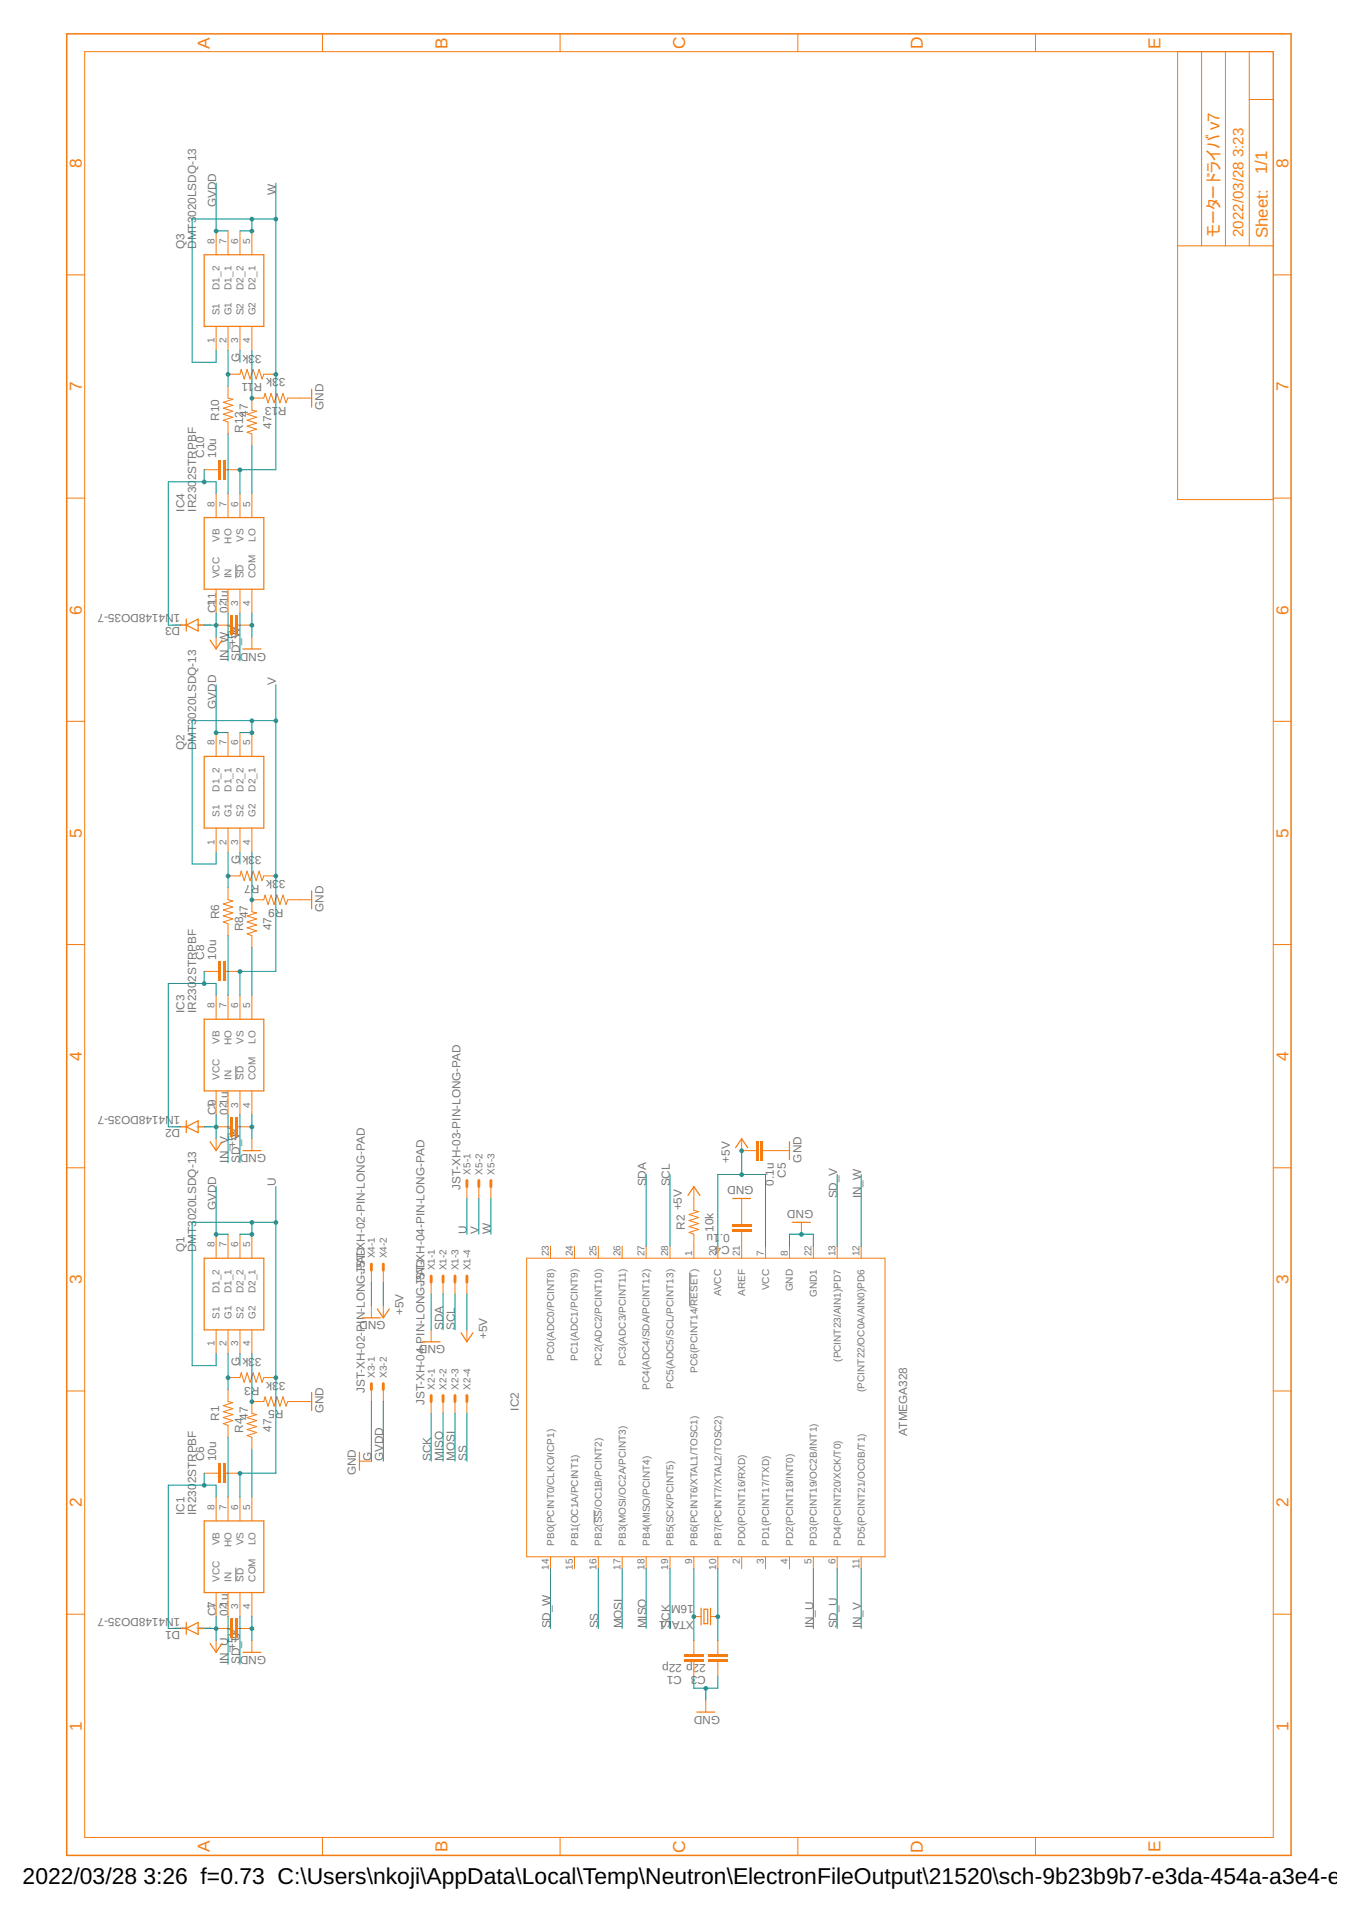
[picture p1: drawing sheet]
<svg xmlns="http://www.w3.org/2000/svg" width="210mm" height="297mm" viewBox="0 0 210 297" stroke-linecap="round" stroke-linejoin="round" font-family="sans-serif">
<path d="M36.4 87.2v2.1M36.4 164.7v2.1M106.5 196.6v5.1M91.8 233.3v2M36.4 242.1v2.2" fill="none" stroke="#757575" stroke-width=".15"/>
<path d="M31.5 194.4h9.2v11h-9.2zM31.5 234.9h9.2v11.1h-9.2zM32.4 253.9l1 1.3 .9-1.3M37.5 255.2h2.8M108.3 248.4v2.6M108.7 248.6h.6v2.2h-.6zM109.7 248.4v2.6" fill="none" stroke="#f57c10" stroke-width=".19"/>
<g fill="none" stroke="#f57c10" stroke-width=".15">
<path d="M13.1 8h183.6v275.8h-183.6zM49.8 5.2v2.8M86.5 5.2v2.8M123.2 5.2v2.8M159.9 5.2v2.8M181.9 8v69.2h14.8M185.6 8v30M189.3 8v30M193 15.4h3.7M193 8v30M181.9 38h14.8M10.3 42.5h2.8"/>
<path d="M196.7 42.5h2.7M10.3 76.9h2.8M196.7 76.9h2.7M10.3 111.4h2.8M196.7 111.4h2.7M10.3 145.9h2.8M196.7 145.9h2.7M10.3 180.4h2.8M33.4 190.6v3.8M35.2 190.6v3.8M37.1 190.6v3.8M38.9 190.6v3.8"/>
<path d="M81.3 194.4h55.4v46.1h-55.4zM85 192.5v1.9M88.7 192.5v1.9M92.4 192.5v1.9M96.1 192.5v1.9M99.8 192.5v1.9M103.5 192.5v1.9M107.2 192.5v1.9M110.9 192.5v1.9M114.6 192.5v1.9M118.2 192.5v1.9M121.9 192.5v1.9"/>
<path d="M125.6 192.5v1.9M129.3 192.5v1.9M133 192.5v1.9M196.7 180.4h2.7M10.3 214.9h2.8M33.4 205.4v3.7M35.2 205.4v3.7M35.2 214.6v1.9l.8 .2-1.5 .4 1.5 .5-1.5 .5 1.5 .4-1.5 .5 1.5 .4-1.5 .5 .7 .3v1.8M37.1 205.4v3.7M38.9 205.4v3.7M196.7 214.9h2.7M33.4 231.2v3.7"/>
<path d="M35.2 231.2v3.7M37.1 231.2v3.7M38.9 231.2v3.7M10.3 249.3h2.8M33.4 246v3.7M33.4 253.4v1.8M35.2 246v3.7M37.1 246v3.7M38.9 246v3.7M38.9 253.4v1.8M85 240.5v1.8M88.7 240.5v1.8"/>
<path d="M92.4 240.5v1.8M96.1 240.5v1.8M99.8 240.5v1.8M103.5 240.5v1.8M107.2 240.5v1.8M107.2 249.7h1.1M109.7 249.7h1.2M110.9 240.5v1.8M114.6 240.5v1.8M118.2 240.5v1.8M121.9 240.5v1.8M125.6 240.5v1.8"/>
<path d="M129.3 240.5v1.8M133 240.5v1.8M196.7 249.3h2.7M49.8 283.8v2.8M86.5 283.8v2.8M123.2 283.8v2.8M159.9 283.8v2.8"/>
</g>
<path d="M10.3 5.2h189.1v281.4h-189.1z" fill="none" stroke="#f57c10" stroke-width=".23"/>
<path d="M105.7 255.8h2.9" fill="none" stroke="#f57c10" stroke-width=".38"/>
<path d="M105.7 255.6v.4h2.9v-.4zM105.7 255.6h2.9v.4h-2.9z" fill="#f57c10"/>
<path d="M105.7 256.5h2.9" fill="none" stroke="#f57c10" stroke-width=".38"/>
<path d="M105.7 256.3v.4h2.9v-.4zM105.7 256.3h2.9v.4h-2.9z" fill="#f57c10"/>
<path d="M107.2 253.4v2.2M107.2 256.7v2.2" fill="none" stroke="#f57c10" stroke-width=".15"/>
<path d="M109.4 255.8h3" fill="none" stroke="#f57c10" stroke-width=".38"/>
<path d="M109.4 255.6v.4h3v-.4zM109.4 255.6h3v.4h-3z" fill="#f57c10"/>
<path d="M109.4 256.5h3" fill="none" stroke="#f57c10" stroke-width=".38"/>
<path d="M109.4 256.3v.4h3v-.4zM109.4 256.3h3v.4h-3z" fill="#f57c10"/>
<path d="M107.2 183.3v3.7l.7 .2-1.5 .4 1.5 .5-1.5 .4 1.5 .5-1.5 .5 1.5 .4-1.5 .5 .8 .2v1.9M110.9 253.4v2.2M110.9 256.7v2.2M109 262.6v1.9" fill="none" stroke="#f57c10" stroke-width=".15"/>
<path d="M106.3 184.7l.9-1.4 .9 1.4M107.6 264.5h2.8" fill="none" stroke="#f57c10" stroke-width=".19"/>
<path d="M113.1 189.4h2.9" fill="none" stroke="#f57c10" stroke-width=".38"/>
<path d="M113.1 189.2v.3h2.9v-.3zM113.1 189.2h2.9v.3h-2.9z" fill="#f57c10"/>
<path d="M113.1 190.1h2.9" fill="none" stroke="#f57c10" stroke-width=".38"/>
<path d="M113.1 189.9v.4h2.9v-.4zM113.1 189.9h2.9v.4h-2.9z" fill="#f57c10"/>
<path d="M114.6 185.1v4.1M114.6 190.3v2.2" fill="none" stroke="#f57c10" stroke-width=".15"/>
<path d="M113.2 185.1h2.7" fill="none" stroke="#f57c10" stroke-width=".19"/>
<path d="M116.9 176.3v2.9" fill="none" stroke="#f57c10" stroke-width=".38"/>
<path d="M116.8 176.3v2.9h.3v-2.9zM116.8 176.3h.3v2.9h-.3z" fill="#f57c10"/>
<path d="M117.7 176.3v2.9" fill="none" stroke="#f57c10" stroke-width=".38"/>
<path d="M117.5 176.3v2.9h.4v-2.9zM117.5 176.3h.4v2.9h-.4z" fill="#f57c10"/>
<path d="M114.6 175.9v1.8h2.2M117.9 177.7h4M123.8 188.8v1.8" fill="none" stroke="#f57c10" stroke-width=".15"/>
<path d="M113.6 177.3l1-1.4 .9 1.4M121.9 176.4v2.7M122.4 188.8h2.8M27.8 251.5h1M28.8 251.5l1.8-.9v1.9zM28.8 250.6v1.9M30.6 251.5h.9" fill="none" stroke="#f57c10" stroke-width=".19"/>
<path d="M34.7 226.1v2.9" fill="none" stroke="#f57c10" stroke-width=".38"/>
<path d="M34.5 226.1v2.9h.4v-2.9zM34.5 226.1h.4v2.9h-.4z" fill="#f57c10"/>
<path d="M33.9 226.1v2.9" fill="none" stroke="#f57c10" stroke-width=".38"/>
<path d="M33.7 226.1v2.9h.4v-2.9zM33.7 226.1h.4v2.9h-.4z" fill="#f57c10"/>
<path d="M31.5 227.6h2.2M34.8 227.6h2.3" fill="none" stroke="#f57c10" stroke-width=".15"/>
<path d="M36.5 250.1v2.9" fill="none" stroke="#f57c10" stroke-width=".38"/>
<path d="M36.3 250.1v2.9h.4v-2.9zM36.3 250.1h.4v2.9h-.4z" fill="#f57c10"/>
<path d="M35.8 250.1v2.9" fill="none" stroke="#f57c10" stroke-width=".38"/>
<path d="M35.6 250.1v2.9h.4v-2.9zM35.6 250.1h.4v2.9h-.4z" fill="#f57c10"/>
<g fill="none" stroke="#f57c10" stroke-width=".15">
<path d="M33.4 113.2v3.6M35.2 113.2v3.6M37.1 113.2v3.6M38.9 113.2v3.6M33.4 127.9v3.7M35.2 127.9v3.7M35.2 137.1v1.9l.8 .2-1.5 .4 1.5 .5-1.5 .5 1.5 .4-1.5 .5 1.5 .4-1.5 .5 .7 .3v1.8M37.1 127.9v3.7M38.9 127.9v3.7M33.4 153.8v3.6M35.2 153.8v3.6M37.1 153.8v3.6"/>
<path d="M38.9 153.8v3.6M33.4 168.5v3.7M33.4 175.9v1.8M35.2 168.5v3.7M37.1 168.5v3.7M38.9 168.5v3.7M38.9 175.9v1.8M35.2 212.8h1.9l.2-.8 .4 1.5 .5-1.5 .4 1.5 .5-1.5 .5 1.5 .4-1.5 .5 1.5 .2-.7h1.9M48.1 216.5h-3.7l-.2 .7-.5-1.4-.5 1.4-.4-1.4-.5 1.4-.4-1.4-.5 1.4-.5-1.4-.2 .7h-1.8v1.8l.7 .2-1.4 .5 1.4 .4-1.4 .5 1.4 .5-1.4 .4 1.4 .5-1.4 .4 .7 .3v1.9M33.4 251.5h2.2M36.7 251.5h2.2"/>
</g>
<path d="M31.5 116.8h9.2v11.1h-9.2zM31.5 157.4h9.2v11.1h-9.2zM27.8 174.1h1M28.8 174.1l1.8-1v1.9zM28.8 173.1v1.9M30.6 174.1h.9M32.4 176.4l1 1.3 .9-1.3M37.5 177.7h2.8M48.1 215.1v2.8" fill="none" stroke="#f57c10" stroke-width=".19"/>
<path d="M34.7 148.6v2.9" fill="none" stroke="#f57c10" stroke-width=".38"/>
<path d="M34.5 148.6v2.9h.4v-2.9zM34.5 148.6h.4v2.9h-.4z" fill="#f57c10"/>
<path d="M33.9 148.6v2.9" fill="none" stroke="#f57c10" stroke-width=".38"/>
<path d="M33.7 148.6v2.9h.4v-2.9zM33.7 148.6h.4v2.9h-.4z" fill="#f57c10"/>
<path d="M31.5 150.1h2.2M34.8 150.1h2.3" fill="none" stroke="#f57c10" stroke-width=".15"/>
<path d="M36.5 172.6v2.9" fill="none" stroke="#f57c10" stroke-width=".38"/>
<path d="M36.3 172.6v2.9h.4v-2.9zM36.3 172.6h.4v2.9h-.4z" fill="#f57c10"/>
<path d="M35.8 172.6v2.9" fill="none" stroke="#f57c10" stroke-width=".38"/>
<path d="M35.6 172.6v2.9h.4v-2.9zM35.6 172.6h.4v2.9h-.4z" fill="#f57c10"/>
<g fill="none" stroke="#f57c10" stroke-width=".15">
<path d="M33.4 35.7v3.6M35.2 35.7v3.6M37.1 35.7v3.6M38.9 35.7v3.6M33.4 50.4v3.7M35.2 50.4v3.7M35.2 59.6v1.9l.8 .2-1.5 .4 1.5 .5-1.5 .5 1.5 .4-1.5 .5 1.5 .5-1.5 .4 .7 .3v1.8M37.1 50.4v3.7M38.9 50.4v3.7M33.4 76.3v3.6M35.2 76.3v3.6M37.1 76.3v3.6"/>
<path d="M38.9 76.3v3.6M33.4 91v3.7M33.4 98.4v1.8M35.2 91v3.7M37.1 91v3.7M38.9 91v3.7M38.9 98.4v1.8M35.2 135.3h1.9l.2-.7 .4 1.4 .5-1.4 .4 1.4 .5-1.4 .5 1.4 .4-1.4 .5 1.4 .2-.7h1.9M48.1 139h-3.7l-.2 .7-.5-1.4-.5 1.4-.4-1.4-.5 1.4-.4-1.4-.5 1.4-.5-1.4-.2 .7h-1.8v1.8l.7 .2-1.4 .5 1.4 .4-1.4 .5 1.4 .5-1.4 .4 1.4 .5-1.4 .5 .7 .2v1.9M33.4 174.1h2.2M36.7 174.1h2.2"/>
</g>
<path d="M31.5 39.3h9.2v11.1h-9.2zM31.5 79.9h9.2v11.1h-9.2zM27.8 96.6h1M28.8 96.6l1.8-1v1.9zM28.8 95.6v1.9M30.6 96.6h.9M32.4 98.9l1 1.3 .9-1.3M37.5 100.2h2.8M48.1 137.6v2.8" fill="none" stroke="#f57c10" stroke-width=".19"/>
<path d="M34.7 71.1v2.9" fill="none" stroke="#f57c10" stroke-width=".38"/>
<path d="M34.5 71.1v2.9h.4v-2.9zM34.5 71.1h.4v2.9h-.4z" fill="#f57c10"/>
<path d="M33.9 71.1v2.9" fill="none" stroke="#f57c10" stroke-width=".38"/>
<path d="M33.7 71.1v2.9h.4v-2.9zM33.7 71.1h.4v2.9h-.4z" fill="#f57c10"/>
<path d="M31.5 72.6h2.2M34.8 72.6h2.3" fill="none" stroke="#f57c10" stroke-width=".15"/>
<path d="M36.5 95.1v2.9" fill="none" stroke="#f57c10" stroke-width=".38"/>
<path d="M36.3 95.1v2.9h.4v-2.9zM36.3 95.1h.4v2.9h-.4z" fill="#f57c10"/>
<path d="M35.8 95.1v2.9" fill="none" stroke="#f57c10" stroke-width=".38"/>
<path d="M35.6 95.1v2.9h.4v-2.9zM35.6 95.1h.4v2.9h-.4z" fill="#f57c10"/>
<g fill="none" stroke="#f57c10" stroke-width=".15">
<path d="M35.2 57.8h1.9l.2-.7 .4 1.4 .5-1.4 .4 1.4 .5-1.4 .5 1.4 .4-1.4 .5 1.4 .2-.7h1.9M48.1 61.5h-3.7l-.2 .7-.5-1.4-.5 1.4-.4-1.4-.5 1.4-.4-1.4-.5 1.4-.5-1.4-.2 .7h-1.8v1.9l.7 .1-1.4 .5 1.4 .5-1.4 .4 1.4 .5-1.4 .4 1.4 .5-1.4 .5 .7 .2v1.9M33.4 96.6h2.2M36.7 96.6h2.2M57.4 196.2v1.8M59.2 196.2v1.8M66.6 198v1.9M68.4 198v1.9M70.3 198v1.9M72.1 183.3v1.8M72.1 198v1.9M74 183.3v1.8"/>
<path d="M75.8 183.3v1.8M57.4 201.7v1.9M57.4 214.6v1.9M59.2 201.7v1.9M59.2 214.6v1.9M66.6 205.4v1.9M66.6 216.5v1.8M68.4 216.5v1.8M70.3 216.5v1.8M72.1 205.4v1.9M72.1 216.5v1.8M55.5 225.7h1.9"/>
</g>
<path d="M48.1 60.1v2.8M56 203.6h2.7M58.3 202.2l.9 1.4 .9-1.4M65.2 207.3h2.8M71.2 205.9l.9 1.4 .9-1.4M55.5 224.3v2.8" fill="none" stroke="#f57c10" stroke-width=".19"/>
<g fill="none" stroke="#f57c10" stroke-width=".44">
<path d="M57.4 195.3v.9M59.2 195.3v.9M66.6 197.1v.9M68.4 197.1v.9M70.3 197.1v.9M72.1 182.4v.9M72.1 197.1v.9M74 182.4v.9M75.8 182.4v.9M57.4 213.7v.9M59.2 213.7v.9M66.6 215.6v.9"/>
<path d="M68.4 215.6v.9M70.3 215.6v.9M72.1 215.6v.9"/>
</g>
<path d="M107.2 242.3v11.1" fill="none" stroke="#009292" stroke-width=".15"/>
<circle cx="107.2" cy="249.7" r=".36" fill="#009292"/>
<path d="M106.8 249.7a.36 .36 0 0 1 .7 0 .36 .36 0 0 1-.7 0zM106.8 249.7a.36 .36 0 0 0 .7 0 .36 .36 0 0 0-.7 0z" fill="#009292"/>
<path d="M110.9 242.3v11.1" fill="none" stroke="#009292" stroke-width=".15"/>
<circle cx="110.9" cy="249.7" r=".36" fill="#009292"/>
<path d="M110.5 249.7a.36 .36 0 0 1 .7 0 .36 .36 0 0 1-.7 0zM110.5 249.7a.36 .36 0 0 0 .7 0 .36 .36 0 0 0-.7 0z" fill="#009292"/>
<path d="M107.2 258.9v1.9h3.7v-1.9" fill="none" stroke="#009292" stroke-width=".15"/>
<circle cx="109" cy="260.8" r=".36" fill="#009292"/>
<path d="M108.6 260.8a.4 .4 0 0 1 .8 0 .4 .4 0 0 1-.8 0zM108.6 260.8a.4 .4 0 0 0 .8 0 .4 .4 0 0 0-.8 0z" fill="#009292"/>
<path d="M121.9 192.5v-1.9h3.7v1.9M109 260.8v1.8" fill="none" stroke="#009292" stroke-width=".15"/>
<circle cx="123.8" cy="190.7" r=".36" fill="#009292"/>
<path d="M123.4 190.7a.36 .36 0 0 1 .7 0 .36 .36 0 0 1-.7 0zM123.4 190.7a.36 .36 0 0 0 .7 0 .36 .36 0 0 0-.7 0z" fill="#009292"/>
<path d="M38.9 249.7v3.7" fill="none" stroke="#009292" stroke-width=".15"/>
<circle cx="38.9" cy="251.6" r=".36" fill="#009292"/>
<path d="M38.5 251.6a.4 .4 0 0 1 .8 0 .4 .4 0 0 1-.8 0zM38.5 251.6a.4 .4 0 0 0 .8 0 .4 .4 0 0 0-.8 0z" fill="#009292"/>
<path d="M38.9 172.2v3.7" fill="none" stroke="#009292" stroke-width=".15"/>
<circle cx="38.9" cy="174.1" r=".36" fill="#009292"/>
<path d="M38.5 174.1a.4 .4 0 0 1 .8 0 .4 .4 0 0 1-.8 0zM38.5 174.1a.4 .4 0 0 0 .8 0 .4 .4 0 0 0-.8 0z" fill="#009292"/>
<path d="M38.9 94.7v3.7" fill="none" stroke="#009292" stroke-width=".15"/>
<circle cx="38.9" cy="96.6" r=".36" fill="#009292"/>
<path d="M38.5 96.6a.4 .4 0 0 1 .8 0 .4 .4 0 0 1-.8 0zM38.5 96.6a.4 .4 0 0 0 .8 0 .4 .4 0 0 0-.8 0z" fill="#009292"/>
<path d="M57.4 198v3.7M66.6 199.9v5.5M110.9 192.5v-11.1h7.3v11.1" fill="none" stroke="#009292" stroke-width=".15"/>
<circle cx="114.6" cy="181.4" r=".36" fill="#009292"/>
<path d="M114.2 181.4a.36 .36 0 0 1 .7 0 .36 .36 0 0 1-.7 0zM114.2 181.4a.36 .36 0 0 0 .7 0 .36 .36 0 0 0-.7 0z" fill="#009292"/>
<path d="M114.6 177.7v3.7" fill="none" stroke="#009292" stroke-width=".15"/>
<circle cx="114.6" cy="177.8" r=".36" fill="#009292"/>
<path d="M114.2 177.8a.36 .36 0 0 1 .7 0 .36 .36 0 0 1-.7 0zM114.2 177.8a.36 .36 0 0 0 .7 0 .36 .36 0 0 0-.7 0z" fill="#009292"/>
<path d="M31.5 251.5h1.9M33.4 249.7v3.7" fill="none" stroke="#009292" stroke-width=".15"/>
<circle cx="33.4" cy="251.6" r=".36" fill="#009292"/>
<path d="M33 251.6a.36 .36 0 0 1 .7 0 .36 .36 0 0 1-.7 0zM33 251.6a.36 .36 0 0 0 .7 0 .36 .36 0 0 0-.7 0z" fill="#009292"/>
<path d="M31.5 174.1h1.9M33.4 172.2v3.7" fill="none" stroke="#009292" stroke-width=".15"/>
<circle cx="33.4" cy="174.1" r=".36" fill="#009292"/>
<path d="M33 174.1a.36 .36 0 0 1 .7 0 .36 .36 0 0 1-.7 0zM33 174.1a.36 .36 0 0 0 .7 0 .36 .36 0 0 0-.7 0z" fill="#009292"/>
<path d="M31.5 96.6h1.9M33.4 94.7v3.7" fill="none" stroke="#009292" stroke-width=".15"/>
<circle cx="33.4" cy="96.6" r=".36" fill="#009292"/>
<path d="M33 96.6a.36 .36 0 0 1 .7 0 .36 .36 0 0 1-.7 0zM33 96.6a.36 .36 0 0 0 .7 0 .36 .36 0 0 0-.7 0z" fill="#009292"/>
<path d="M59.2 198v3.7M72.1 199.9v5.5M31.5 227.6v1.8M33.4 231.2v-1.8h-7.4v22.1h1.8" fill="none" stroke="#009292" stroke-width=".15"/>
<circle cx="31.5" cy="229.4" r=".36" fill="#009292"/>
<path d="M31.2 229.4a.36 .36 0 0 1 .7 0 .36 .36 0 0 1-.7 0zM31.2 229.4a.36 .36 0 0 0 .7 0 .36 .36 0 0 0-.7 0z" fill="#009292"/>
<path d="M35.2 209.1v5.5M35.2 222v9.2" fill="none" stroke="#009292" stroke-width=".15"/>
<circle cx="35.2" cy="212.8" r=".36" fill="#009292"/>
<path d="M34.9 212.8a.36 .36 0 0 1 .7 0 .36 .36 0 0 1-.7 0zM34.9 212.8a.36 .36 0 0 0 .7 0 .36 .36 0 0 0-.7 0z" fill="#009292"/>
<path d="M33.4 190.6h1.8" fill="none" stroke="#009292" stroke-width=".15"/>
<circle cx="33.4" cy="190.7" r=".36" fill="#009292"/>
<path d="M33 190.7a.36 .36 0 0 1 .7 0 .36 .36 0 0 1-.7 0zM33 190.7a.36 .36 0 0 0 .7 0 .36 .36 0 0 0-.7 0z" fill="#009292"/>
<path d="M33.4 113.2h1.8M33.4 183.3v7.3" fill="none" stroke="#009292" stroke-width=".15"/>
<circle cx="33.4" cy="113.2" r=".36" fill="#009292"/>
<path d="M33 113.2a.36 .36 0 0 1 .7 0 .36 .36 0 0 1-.7 0zM33 113.2a.36 .36 0 0 0 .7 0 .36 .36 0 0 0-.7 0z" fill="#009292"/>
<path d="M33.4 35.7h1.8M33.4 105.8v7.4" fill="none" stroke="#009292" stroke-width=".15"/>
<circle cx="33.4" cy="35.7" r=".36" fill="#009292"/>
<path d="M33 35.7a.36 .36 0 0 1 .7 0 .36 .36 0 0 1-.7 0zM33 35.7a.36 .36 0 0 0 .7 0 .36 .36 0 0 0-.7 0z" fill="#009292"/>
<path d="M33.4 28.3v7.4M38.9 209.1v7.4M59.2 216.5v9.2" fill="none" stroke="#009292" stroke-width=".15"/>
<circle cx="38.9" cy="216.5" r=".36" fill="#009292"/>
<path d="M38.5 216.5a.4 .4 0 0 1 .8 0 .4 .4 0 0 1-.8 0zM38.5 216.5a.4 .4 0 0 0 .8 0 .4 .4 0 0 0-.8 0z" fill="#009292"/>
<path d="M31.5 150.1v1.8M33.4 153.8v-1.9h-7.4v22.2h1.8M38.9 223.9v7.3M35.2 249.7v7.4M37.1 249.7v7.4M125.6 242.3v9.2M129.3 242.3v9.2" fill="none" stroke="#009292" stroke-width=".15"/>
<circle cx="31.5" cy="151.9" r=".36" fill="#009292"/>
<path d="M31.2 151.9a.36 .36 0 0 1 .7 0 .36 .36 0 0 1-.7 0zM31.2 151.9a.36 .36 0 0 0 .7 0 .36 .36 0 0 0-.7 0z" fill="#009292"/>
<path d="M35.2 131.6v5.5M35.2 144.5v9.3" fill="none" stroke="#009292" stroke-width=".15"/>
<circle cx="35.2" cy="135.3" r=".36" fill="#009292"/>
<path d="M34.9 135.3a.36 .36 0 0 1 .7 0 .36 .36 0 0 1-.7 0zM34.9 135.3a.36 .36 0 0 0 .7 0 .36 .36 0 0 0-.7 0z" fill="#009292"/>
<path d="M38.9 131.6v7.4" fill="none" stroke="#009292" stroke-width=".15"/>
<circle cx="38.9" cy="139" r=".36" fill="#009292"/>
<path d="M38.5 139a.4 .4 0 0 1 .8 0 .4 .4 0 0 1-.8 0zM38.5 139a.4 .4 0 0 0 .8 0 .4 .4 0 0 0-.8 0z" fill="#009292"/>
<path d="M31.5 72.6v1.8M33.4 76.3v-1.9h-7.4v22.2h1.8M38.9 146.4v7.4" fill="none" stroke="#009292" stroke-width=".15"/>
<circle cx="31.5" cy="74.4" r=".36" fill="#009292"/>
<path d="M31.2 74.4a.36 .36 0 0 1 .7 0 .36 .36 0 0 1-.7 0zM31.2 74.4a.36 .36 0 0 0 .7 0 .36 .36 0 0 0-.7 0z" fill="#009292"/>
<path d="M35.2 54.1v5.5M35.2 67v9.3" fill="none" stroke="#009292" stroke-width=".15"/>
<circle cx="35.2" cy="57.8" r=".36" fill="#009292"/>
<path d="M34.9 57.8a.36 .36 0 0 1 .7 0 .36 .36 0 0 1-.7 0zM34.9 57.8a.36 .36 0 0 0 .7 0 .36 .36 0 0 0-.7 0z" fill="#009292"/>
<path d="M38.9 54.1v7.4" fill="none" stroke="#009292" stroke-width=".15"/>
<circle cx="38.9" cy="61.5" r=".36" fill="#009292"/>
<path d="M38.5 61.5a.4 .4 0 0 1 .8 0 .4 .4 0 0 1-.8 0zM38.5 61.5a.4 .4 0 0 0 .8 0 .4 .4 0 0 0-.8 0z" fill="#009292"/>
<g fill="none" stroke="#009292" stroke-width=".15">
<path d="M38.9 68.9v7.4M35.2 94.7v7.4M37.1 94.7v7.4M35.2 172.2v7.4M37.1 172.2v7.4M68.4 199.9v5.5M70.3 199.9v5.5M72.1 185.1v5.5M99.8 181.4v11.1M103.5 181.4v11.1M129.3 181.4v11.1M133 181.4v11.1"/>
<path d="M42.6 212.8v14.8h-5.5v3.6M66.6 218.3v7.4M68.4 218.3v7.4M70.3 218.3v7.4M72.1 218.3v7.4M85 242.3v9.2M92.4 242.3v9.2M96.1 242.3v9.2M99.8 242.3v9.2M103.5 242.3v9.2M133 242.3v9.2"/>
</g>
<circle cx="37.1" cy="227.6" r=".36" fill="#009292"/>
<path d="M36.7 227.6a.36 .36 0 0 1 .7 0 .36 .36 0 0 1-.7 0zM36.7 227.6a.36 .36 0 0 0 .7 0 .36 .36 0 0 0-.7 0z" fill="#009292"/>
<path d="M42.6 188.8v24" fill="none" stroke="#009292" stroke-width=".15"/>
<circle cx="42.6" cy="212.8" r=".36" fill="#009292"/>
<path d="M42.2 212.8a.4 .4 0 0 1 .8 0 .4 .4 0 0 1-.8 0zM42.2 212.8a.4 .4 0 0 0 .8 0 .4 .4 0 0 0-.8 0z" fill="#009292"/>
<path d="M38.9 188.8v1.8h-1.8M42.6 188.8h-12.9v22.1h3.7v-1.8" fill="none" stroke="#009292" stroke-width=".15"/>
<g fill="#009292">
<circle cx="38.9" cy="190.7" r=".36"/>
<circle cx="38.9" cy="188.8" r=".36"/>
</g>
<g fill="#009292">
<path d="M38.5 190.7a.4 .4 0 0 1 .8 0 .4 .4 0 0 1-.8 0zM38.5 190.7a.4 .4 0 0 0 .8 0 .4 .4 0 0 0-.8 0z"/>
<path d="M38.5 188.8a.4 .4 0 0 1 .8 0 .4 .4 0 0 1-.8 0zM38.5 188.8a.4 .4 0 0 0 .8 0 .4 .4 0 0 0-.8 0z"/>
</g>
<path d="M42.6 183.3v5.5" fill="none" stroke="#009292" stroke-width=".15"/>
<circle cx="42.6" cy="188.8" r=".36" fill="#009292"/>
<path d="M42.2 188.8a.4 .4 0 0 1 .8 0 .4 .4 0 0 1-.8 0zM42.2 188.8a.4 .4 0 0 0 .8 0 .4 .4 0 0 0-.8 0z" fill="#009292"/>
<path d="M42.6 135.3v14.8h-5.5v3.7M74 185.1v5.5" fill="none" stroke="#009292" stroke-width=".15"/>
<circle cx="37.1" cy="150.1" r=".36" fill="#009292"/>
<path d="M36.7 150.1a.36 .36 0 0 1 .7 0 .36 .36 0 0 1-.7 0zM36.7 150.1a.36 .36 0 0 0 .7 0 .36 .36 0 0 0-.7 0z" fill="#009292"/>
<path d="M42.6 111.3v24" fill="none" stroke="#009292" stroke-width=".15"/>
<circle cx="42.6" cy="135.3" r=".36" fill="#009292"/>
<path d="M42.2 135.3a.4 .4 0 0 1 .8 0 .4 .4 0 0 1-.8 0zM42.2 135.3a.4 .4 0 0 0 .8 0 .4 .4 0 0 0-.8 0z" fill="#009292"/>
<path d="M38.9 111.3v1.9h-1.8M42.6 111.3h-12.9v22.2h3.7v-1.9" fill="none" stroke="#009292" stroke-width=".15"/>
<g fill="#009292">
<circle cx="38.9" cy="113.2" r=".36"/>
<circle cx="38.9" cy="111.3" r=".36"/>
</g>
<g fill="#009292">
<path d="M38.5 113.2a.4 .4 0 0 1 .8 0 .4 .4 0 0 1-.8 0zM38.5 113.2a.4 .4 0 0 0 .8 0 .4 .4 0 0 0-.8 0z"/>
<path d="M38.5 111.3a.4 .4 0 0 1 .8 0 .4 .4 0 0 1-.8 0zM38.5 111.3a.4 .4 0 0 0 .8 0 .4 .4 0 0 0-.8 0z"/>
</g>
<path d="M42.6 105.8v5.5" fill="none" stroke="#009292" stroke-width=".15"/>
<circle cx="42.6" cy="111.3" r=".36" fill="#009292"/>
<path d="M42.2 111.3a.4 .4 0 0 1 .8 0 .4 .4 0 0 1-.8 0zM42.2 111.3a.4 .4 0 0 0 .8 0 .4 .4 0 0 0-.8 0z" fill="#009292"/>
<path d="M42.6 57.8v14.8h-5.5v3.7M75.8 185.1v5.5" fill="none" stroke="#009292" stroke-width=".15"/>
<circle cx="37.1" cy="72.6" r=".36" fill="#009292"/>
<path d="M36.7 72.6a.36 .36 0 0 1 .7 0 .36 .36 0 0 1-.7 0zM36.7 72.6a.36 .36 0 0 0 .7 0 .36 .36 0 0 0-.7 0z" fill="#009292"/>
<path d="M42.6 33.8v24" fill="none" stroke="#009292" stroke-width=".15"/>
<circle cx="42.6" cy="57.8" r=".36" fill="#009292"/>
<path d="M42.2 57.8a.4 .4 0 0 1 .8 0 .4 .4 0 0 1-.8 0zM42.2 57.8a.4 .4 0 0 0 .8 0 .4 .4 0 0 0-.8 0z" fill="#009292"/>
<path d="M38.9 33.8v1.9h-1.8M42.6 33.8h-12.9v22.2h3.7v-1.9" fill="none" stroke="#009292" stroke-width=".15"/>
<g fill="#009292">
<circle cx="38.9" cy="35.7" r=".36"/>
<circle cx="38.9" cy="33.8" r=".36"/>
</g>
<g fill="#009292">
<path d="M38.5 35.7a.4 .4 0 0 1 .8 0 .4 .4 0 0 1-.8 0zM38.5 35.7a.4 .4 0 0 0 .8 0 .4 .4 0 0 0-.8 0z"/>
<path d="M38.5 33.8a.4 .4 0 0 1 .8 0 .4 .4 0 0 1-.8 0zM38.5 33.8a.4 .4 0 0 0 .8 0 .4 .4 0 0 0-.8 0z"/>
</g>
<path d="M42.6 28.3v5.5" fill="none" stroke="#009292" stroke-width=".15"/>
<circle cx="42.6" cy="33.8" r=".36" fill="#009292"/>
<path d="M42.2 33.8a.4 .4 0 0 1 .8 0 .4 .4 0 0 1-.8 0zM42.2 33.8a.4 .4 0 0 0 .8 0 .4 .4 0 0 0-.8 0z" fill="#009292"/>
<path d="M37.1 54.1v1.9M37.1 131.6v1.9M37.1 209.1v1.8M57.4 216.5v9.2" fill="none" stroke="#009292" stroke-width=".15"/>
<g font-size="3.5">
<text x="3.5" y="291">2022/03/28</text>
<text x="22.2" y="291">3:26 f=0.73 C:\Users\nkoji\AppData\Local\Temp\Neutron\ElectronFileOutput\21520\sch-9b23b9b7-e3da-454a-a3e4-e73</text>
</g>
<g font-size="2.7" fill="#f57c10">
<text x="32.4" y="7.5" transform="rotate(-90 32.4 7.5)">A</text>
<text x="69.1" y="7.5" transform="rotate(-90 69.1 7.5)">B</text>
<text x="105.8" y="7.6" transform="rotate(-90 105.8 7.6)">C</text>
<text x="142.5" y="7.6" transform="rotate(-90 142.5 7.6)">D</text>
<text x="179.2" y="7.5" transform="rotate(-90 179.2 7.5)">E</text>
<text x="12.6" y="26" transform="rotate(-90 12.6 26)">8</text>
<text x="199" y="26" transform="rotate(-90 199 26)">8</text>
<text x="12.6" y="60.5" transform="rotate(-90 12.6 60.5)">7</text>
<text x="199" y="60.5" transform="rotate(-90 199 60.5)">7</text>
<text x="12.6" y="94.9" transform="rotate(-90 12.6 94.9)">6</text>
<text x="199" y="94.9" transform="rotate(-90 199 94.9)">6</text>
<text x="12.6" y="129.4" transform="rotate(-90 12.6 129.4)">5</text>
<text x="199" y="129.4" transform="rotate(-90 199 129.4)">5</text>
<text x="12.6" y="163.9" transform="rotate(-90 12.6 163.9)">4</text>
<text x="199" y="163.9" transform="rotate(-90 199 163.9)">4</text>
<text x="12.6" y="198.4" transform="rotate(-90 12.6 198.4)">3</text>
<text x="199" y="198.4" transform="rotate(-90 199 198.4)">3</text>
<text x="12.6" y="232.8" transform="rotate(-90 12.6 232.8)">2</text>
<text x="199" y="232.8" transform="rotate(-90 199 232.8)">2</text>
<text x="12.6" y="267.3" transform="rotate(-90 12.6 267.3)">1</text>
<text x="199" y="267.3" transform="rotate(-90 199 267.3)">1</text>
<text x="32.4" y="286.1" transform="rotate(-90 32.4 286.1)">A</text>
<text x="69.1" y="286.1" transform="rotate(-90 69.1 286.1)">B</text>
<text x="105.8" y="286.2" transform="rotate(-90 105.8 286.2)">C</text>
<text x="142.5" y="286.2" transform="rotate(-90 142.5 286.2)">D</text>
<text x="179.2" y="286.1" transform="rotate(-90 179.2 286.1)">E</text>
</g>
<g font-size="2.6" fill="#f57c10">
<text x="195.7" y="26.9" transform="rotate(-90 195.7 26.9)">1/1</text>
<text x="188.4" y="36.6" transform="rotate(-90 188.4 36.6)">モータードライバ v7</text>
<text x="195.8" y="36.8" transform="rotate(-90 195.8 36.8)">Sheet:</text>
</g>
<g font-size="2.3" fill="#f57c10">
<text x="192" y="24.3" transform="rotate(-90 192 24.3)">3:23</text>
<text x="192" y="36.6" transform="rotate(-90 192 36.6)">2022/03/28</text>
</g>
<g font-size="1.8" fill="#757575">
<text x="30.3" y="33.5" transform="rotate(-90 30.3 33.5)">020LSDQ-13</text>
<text x="33.4" y="32" transform="rotate(-90 33.4 32)">GVDD</text>
<text x="42.6" y="30.1" transform="rotate(-90 42.6 30.1)">W</text>
<text x="28.5" y="38.4" transform="rotate(-90 28.5 38.4)">Q3</text>
<text x="30.3" y="38.4" transform="rotate(-90 30.3 38.4)">DMT3</text>
<text x="37.1" y="56" transform="rotate(-90 37.1 56)">G</text>
<text x="38.4" y="54.8" transform="rotate(-180 38.4 54.8)">k</text>
<text x="40.4" y="54.8" transform="rotate(-180 40.4 54.8)">33</text>
<text x="40.5" y="59.2" transform="rotate(-180 40.5 59.2)">R11</text>
<text x="44.1" y="58.5" transform="rotate(-180 44.1 58.5)">33k</text>
<text x="33.8" y="65" transform="rotate(-90 33.8 65)">R10</text>
<text x="38.3" y="64.4" transform="rotate(-90 38.3 64.4)">47</text>
<text x="44.3" y="62.9" transform="rotate(-180 44.3 62.9)">R13</text>
<text x="50" y="63.3" transform="rotate(-90 50 63.3)">GND</text>
<text x="31.5" y="70.7" transform="rotate(-90 31.5 70.7)">C10</text>
<text x="33.4" y="70.7" transform="rotate(-90 33.4 70.7)">10u</text>
<text x="37.5" y="66.9" transform="rotate(-90 37.5 66.9)">R12</text>
<text x="41.9" y="66.2" transform="rotate(-90 41.9 66.2)">47</text>
<text x="30.3" y="74.2" transform="rotate(-90 30.3 74.2)">2STRPBF</text>
<text x="28.5" y="79" transform="rotate(-90 28.5 79)">IC4</text>
<text x="30.3" y="79" transform="rotate(-90 30.3 79)">IR230</text>
<text x="25.5" y="94.9" transform="rotate(-180 25.5 94.9)">4148DO35-7</text>
<text x="27.8" y="94.9" transform="rotate(-180 27.8 94.9)">1N</text>
<text x="33.4" y="94.7" transform="rotate(-90 33.4 94.7)">C11</text>
<text x="35.2" y="94.7" transform="rotate(-90 35.2 94.7)">0.1u</text>
<text x="27.8" y="96.9" transform="rotate(-180 27.8 96.9)">D3</text>
<text x="36.5" y="99.8" transform="rotate(-90 36.5 99.8)">+5V</text>
<text x="41.1" y="100.8" transform="rotate(-180 41.1 100.8)">GND</text>
<text x="35.2" y="102.1" transform="rotate(-90 35.2 102.1)">IN_W</text>
<text x="37.1" y="102.1" transform="rotate(-90 37.1 102.1)">SD_W</text>
<text x="42.6" y="105.8" transform="rotate(-90 42.6 105.8)">V</text>
<text x="30.3" y="111" transform="rotate(-90 30.3 111)">020LSDQ-13</text>
<text x="33.4" y="109.5" transform="rotate(-90 33.4 109.5)">GVDD</text>
<text x="28.5" y="115.9" transform="rotate(-90 28.5 115.9)">Q2</text>
<text x="30.3" y="115.9" transform="rotate(-90 30.3 115.9)">DMT3</text>
<text x="37.1" y="133.5" transform="rotate(-90 37.1 133.5)">G</text>
<text x="38.4" y="132.3" transform="rotate(-180 38.4 132.3)">k</text>
<text x="38.8" y="136.7" transform="rotate(-180 38.8 136.7)">7</text>
<text x="40.1" y="136.7" transform="rotate(-180 40.1 136.7)">R</text>
<text x="40.4" y="132.3" transform="rotate(-180 40.4 132.3)">33</text>
<text x="44.1" y="136" transform="rotate(-180 44.1 136)">33k</text>
<text x="33.8" y="142" transform="rotate(-90 33.8 142)">R6</text>
<text x="37.5" y="143.8" transform="rotate(-90 37.5 143.8)">R8</text>
<text x="38.3" y="141.9" transform="rotate(-90 38.3 141.9)">47</text>
<text x="41.9" y="143.7" transform="rotate(-90 41.9 143.7)">47</text>
<text x="42.5" y="140.4" transform="rotate(-180 42.5 140.4)">9</text>
<text x="43.8" y="140.4" transform="rotate(-180 43.8 140.4)">R</text>
<text x="50" y="140.8" transform="rotate(-90 50 140.8)">GND</text>
<text x="31.5" y="148.2" transform="rotate(-90 31.5 148.2)">C8</text>
<text x="33.4" y="148.2" transform="rotate(-90 33.4 148.2)">10u</text>
<text x="30.3" y="151.6" transform="rotate(-90 30.3 151.6)">2STRPBF</text>
<text x="28.5" y="156.5" transform="rotate(-90 28.5 156.5)">IC3</text>
<text x="30.3" y="156.5" transform="rotate(-90 30.3 156.5)">IR230</text>
<text x="25.5" y="172.4" transform="rotate(-180 25.5 172.4)">4148DO35-7</text>
<text x="27.8" y="172.4" transform="rotate(-180 27.8 172.4)">1N</text>
<text x="33.4" y="172.2" transform="rotate(-90 33.4 172.2)">C9</text>
<text x="35.2" y="172.2" transform="rotate(-90 35.2 172.2)">0.1u</text>
<text x="27.8" y="174.4" transform="rotate(-180 27.8 174.4)">D2</text>
<text x="35.2" y="179.6" transform="rotate(-90 35.2 179.6)">IN_V</text>
<text x="36.5" y="177.3" transform="rotate(-90 36.5 177.3)">+5V</text>
<text x="37.1" y="179.6" transform="rotate(-90 37.1 179.6)">SD_V</text>
<text x="41.1" y="178.3" transform="rotate(-180 41.1 178.3)">GND</text>
<text x="112.7" y="179.6" transform="rotate(-90 112.7 179.6)">+5V</text>
<text x="123.8" y="179.6" transform="rotate(-90 123.8 179.6)">GND</text>
<text x="42.6" y="183.3" transform="rotate(-90 42.6 183.3)">U</text>
<text x="71.1" y="183.8" transform="rotate(-90 71.1 183.8)">JST-XH-03-PIN-LONG-PAD</text>
<text x="99.8" y="183.3" transform="rotate(-90 99.8 183.3)">SDA</text>
<text x="103.5" y="183.3" transform="rotate(-90 103.5 183.3)">SCL</text>
<text x="116.4" y="183.3" transform="rotate(-180 116.4 183.3)">GND</text>
<text x="119.5" y="183.1" transform="rotate(-90 119.5 183.1)">0.1u</text>
<text x="121.4" y="181.9" transform="rotate(-90 121.4 181.9)">C5</text>
<text x="129.3" y="185.1" transform="rotate(-90 129.3 185.1)">SD_V</text>
<text x="133" y="185.1" transform="rotate(-90 133 185.1)">IN_W</text>
<text x="30.3" y="188.5" transform="rotate(-90 30.3 188.5)">020LSDQ-13</text>
<text x="33.4" y="187" transform="rotate(-90 33.4 187)">GVDD</text>
<text x="72.1" y="190.7" transform="rotate(-90 72.1 190.7)">U</text>
<text x="74" y="190.7" transform="rotate(-90 74 190.7)">V</text>
<text x="75.8" y="190.7" transform="rotate(-90 75.8 190.7)">W</text>
<text x="105.3" y="187" transform="rotate(-90 105.3 187)">+5V</text>
<text x="105.8" y="190" transform="rotate(-90 105.8 190)">R2</text>
<text x="110.2" y="190.3" transform="rotate(-90 110.2 190.3)">10k</text>
<text x="112.7" y="190.7" transform="rotate(-180 112.7 190.7)">0.1u</text>
<text x="125.6" y="187" transform="rotate(-180 125.6 187)">GND</text>
<text x="28.5" y="193.4" transform="rotate(-90 28.5 193.4)">Q1</text>
<text x="30.3" y="193.4" transform="rotate(-90 30.3 193.4)">DMT3</text>
<text x="56.3" y="193.6" transform="rotate(-90 56.3 193.6)">-XH-02-PIN-LONG-PAD</text>
<text x="65.6" y="195.5" transform="rotate(-90 65.6 195.5)">-XH-04-PIN-LONG-PAD</text>
<text x="112.7" y="192.5" transform="rotate(-180 112.7 192.5)">C4</text>
<text x="62.3" y="203.2" transform="rotate(-90 62.3 203.2)">+5V</text>
<text x="38.4" y="209.8" transform="rotate(-180 38.4 209.8)">k</text>
<text x="40.4" y="209.8" transform="rotate(-180 40.4 209.8)">33</text>
<text x="59.6" y="204.1" transform="rotate(-180 59.6 204.1)">GND</text>
<text x="68.4" y="205.4" transform="rotate(-90 68.4 205.4)">SDA</text>
<text x="68.8" y="207.8" transform="rotate(-180 68.8 207.8)">GND</text>
<text x="70.3" y="205.4" transform="rotate(-90 70.3 205.4)">SCL</text>
<text x="75.3" y="206.8" transform="rotate(-90 75.3 206.8)">+5V</text>
<text x="37.1" y="210.9" transform="rotate(-90 37.1 210.9)">G</text>
<text x="38.8" y="214.2" transform="rotate(-180 38.8 214.2)">3</text>
<text x="40.1" y="214.2" transform="rotate(-180 40.1 214.2)">R</text>
<text x="44.1" y="213.4" transform="rotate(-180 44.1 213.4)">33k</text>
<text x="56.3" y="215.2" transform="rotate(-90 56.3 215.2)">JST-XH-02-PIN-LONG-JPSATD</text>
<text x="33.8" y="219.5" transform="rotate(-90 33.8 219.5)">R1</text>
<text x="37.5" y="221.3" transform="rotate(-90 37.5 221.3)">R4</text>
<text x="38.3" y="219.3" transform="rotate(-90 38.3 219.3)">47</text>
<text x="41.9" y="221.2" transform="rotate(-90 41.9 221.2)">47</text>
<text x="42.5" y="217.9" transform="rotate(-180 42.5 217.9)">5</text>
<text x="43.8" y="217.9" transform="rotate(-180 43.8 217.9)">R</text>
<text x="50" y="218.3" transform="rotate(-90 50 218.3)">GND</text>
<text x="65.6" y="217" transform="rotate(-90 65.6 217)">JST-XH-04-PIN-LONG-JPSATD</text>
<text x="80.1" y="217.9" transform="rotate(-90 80.1 217.9)">IC2</text>
<text x="140.1" y="221.8" transform="rotate(-90 140.1 221.8)">ATMEGA328</text>
<text x="31.5" y="225.7" transform="rotate(-90 31.5 225.7)">C6</text>
<text x="33.4" y="225.7" transform="rotate(-90 33.4 225.7)">10u</text>
<text x="55" y="227.9" transform="rotate(-90 55 227.9)">GND</text>
<text x="57.4" y="225.7" transform="rotate(-90 57.4 225.7)">G</text>
<text x="59.2" y="225.7" transform="rotate(-90 59.2 225.7)">GVDD</text>
<text x="66.6" y="225.7" transform="rotate(-90 66.6 225.7)">SCK</text>
<text x="68.4" y="225.7" transform="rotate(-90 68.4 225.7)">MISO</text>
<text x="70.3" y="225.7" transform="rotate(-90 70.3 225.7)">MOSI</text>
<text x="72.1" y="225.7" transform="rotate(-90 72.1 225.7)">SS</text>
<text x="30.3" y="229.1" transform="rotate(-90 30.3 229.1)">2STRPBF</text>
<text x="28.5" y="234" transform="rotate(-90 28.5 234)">IC1</text>
<text x="30.3" y="234" transform="rotate(-90 30.3 234)">IR230</text>
<text x="25.5" y="249.9" transform="rotate(-180 25.5 249.9)">4148DO35-7</text>
<text x="27.8" y="249.9" transform="rotate(-180 27.8 249.9)">1N</text>
<text x="27.8" y="251.9" transform="rotate(-180 27.8 251.9)">D1</text>
<text x="33.4" y="249.7" transform="rotate(-90 33.4 249.7)">C7</text>
<text x="35.2" y="249.7" transform="rotate(-90 35.2 249.7)">0.1u</text>
<text x="85" y="251.5" transform="rotate(-90 85 251.5)">SD_W</text>
<text x="92.4" y="251.5" transform="rotate(-90 92.4 251.5)">SS</text>
<text x="96.1" y="251.5" transform="rotate(-90 96.1 251.5)">MOSI</text>
<text x="99.8" y="251.5" transform="rotate(-90 99.8 251.5)">MISO</text>
<text x="103.5" y="251.5" transform="rotate(-90 103.5 251.5)">SCK</text>
<text x="107.2" y="247.8" transform="rotate(-180 107.2 247.8)">16M</text>
<text x="107.2" y="250.4" transform="rotate(-180 107.2 250.4)">XTAL1</text>
<text x="125.6" y="251.5" transform="rotate(-90 125.6 251.5)">IN_U</text>
<text x="129.3" y="251.5" transform="rotate(-90 129.3 251.5)">SD_U</text>
<text x="133" y="251.5" transform="rotate(-90 133 251.5)">IN_V</text>
<text x="35.2" y="257.1" transform="rotate(-90 35.2 257.1)">IN_U</text>
<text x="36.5" y="254.8" transform="rotate(-90 36.5 254.8)">+5V</text>
<text x="37.1" y="257.1" transform="rotate(-90 37.1 257.1)">SD_U</text>
<text x="41.1" y="255.8" transform="rotate(-180 41.1 255.8)">GND</text>
<text x="109" y="257.1" transform="rotate(-180 109 257.1)">22p 22p</text>
<text x="105.3" y="258.9" transform="rotate(-180 105.3 258.9)">C1</text>
<text x="109" y="258.9" transform="rotate(-180 109 258.9)">C3</text>
<text x="111.2" y="265" transform="rotate(-180 111.2 265)">GND</text>
</g>
<g font-size="1.5" fill="#757575">
<text x="33.1" y="37.7" transform="rotate(-90 33.1 37.7)">8</text>
<text x="35" y="37.7" transform="rotate(-90 35 37.7)">7</text>
<text x="36.8" y="37.7" transform="rotate(-90 36.8 37.7)">6</text>
<text x="38.7" y="37.7" transform="rotate(-90 38.7 37.7)">5</text>
<text x="33.9" y="44.8" transform="rotate(-90 33.9 44.8)">D1_2</text>
<text x="35.8" y="44.8" transform="rotate(-90 35.8 44.8)">D1_1</text>
<text x="37.6" y="44.8" transform="rotate(-90 37.6 44.8)">D2_2</text>
<text x="39.5" y="44.8" transform="rotate(-90 39.5 44.8)">D2_1</text>
<text x="33.1" y="53" transform="rotate(-90 33.1 53)">1</text>
<text x="33.9" y="48.7" transform="rotate(-90 33.9 48.7)">S1</text>
<text x="35" y="53" transform="rotate(-90 35 53)">2</text>
<text x="35.8" y="48.7" transform="rotate(-90 35.8 48.7)">G1</text>
<text x="36.8" y="53" transform="rotate(-90 36.8 53)">3</text>
<text x="37.6" y="48.7" transform="rotate(-90 37.6 48.7)">S2</text>
<text x="38.7" y="53" transform="rotate(-90 38.7 53)">4</text>
<text x="39.5" y="48.7" transform="rotate(-90 39.5 48.7)">G2</text>
<text x="33.1" y="78.3" transform="rotate(-90 33.1 78.3)">8</text>
<text x="33.9" y="83.7" transform="rotate(-90 33.9 83.7)">VB</text>
<text x="35" y="78.3" transform="rotate(-90 35 78.3)">7</text>
<text x="35.8" y="84" transform="rotate(-90 35.8 84)">HO</text>
<text x="36.8" y="78.3" transform="rotate(-90 36.8 78.3)">6</text>
<text x="37.6" y="83.7" transform="rotate(-90 37.6 83.7)">VS</text>
<text x="38.7" y="78.3" transform="rotate(-90 38.7 78.3)">5</text>
<text x="39.5" y="83.7" transform="rotate(-90 39.5 83.7)">LO</text>
<text x="33.9" y="89.3" transform="rotate(-90 33.9 89.3)">VCC</text>
<text x="35.8" y="89.3" transform="rotate(-90 35.8 89.3)">IN</text>
<text x="37.6" y="89.3" transform="rotate(-90 37.6 89.3)">SD</text>
<text x="39.5" y="89.3" transform="rotate(-90 39.5 89.3)">COM</text>
<text x="33.1" y="93.6" transform="rotate(-90 33.1 93.6)">1</text>
<text x="35" y="93.6" transform="rotate(-90 35 93.6)">2</text>
<text x="36.8" y="93.6" transform="rotate(-90 36.8 93.6)">3</text>
<text x="38.7" y="93.6" transform="rotate(-90 38.7 93.6)">4</text>
<text x="33.1" y="115.2" transform="rotate(-90 33.1 115.2)">8</text>
<text x="35" y="115.2" transform="rotate(-90 35 115.2)">7</text>
<text x="36.8" y="115.2" transform="rotate(-90 36.8 115.2)">6</text>
<text x="38.7" y="115.2" transform="rotate(-90 38.7 115.2)">5</text>
<text x="33.9" y="122.3" transform="rotate(-90 33.9 122.3)">D1_2</text>
<text x="35.8" y="122.3" transform="rotate(-90 35.8 122.3)">D1_1</text>
<text x="37.6" y="122.3" transform="rotate(-90 37.6 122.3)">D2_2</text>
<text x="39.5" y="122.3" transform="rotate(-90 39.5 122.3)">D2_1</text>
<text x="33.1" y="130.5" transform="rotate(-90 33.1 130.5)">1</text>
<text x="33.9" y="126.2" transform="rotate(-90 33.9 126.2)">S1</text>
<text x="35" y="130.5" transform="rotate(-90 35 130.5)">2</text>
<text x="35.8" y="126.2" transform="rotate(-90 35.8 126.2)">G1</text>
<text x="36.8" y="130.5" transform="rotate(-90 36.8 130.5)">3</text>
<text x="37.6" y="126.2" transform="rotate(-90 37.6 126.2)">S2</text>
<text x="38.7" y="130.5" transform="rotate(-90 38.7 130.5)">4</text>
<text x="39.5" y="126.2" transform="rotate(-90 39.5 126.2)">G2</text>
<text x="33.1" y="155.7" transform="rotate(-90 33.1 155.7)">8</text>
<text x="35" y="155.7" transform="rotate(-90 35 155.7)">7</text>
<text x="36.8" y="155.7" transform="rotate(-90 36.8 155.7)">6</text>
<text x="38.7" y="155.7" transform="rotate(-90 38.7 155.7)">5</text>
<text x="33.9" y="161.2" transform="rotate(-90 33.9 161.2)">VB</text>
<text x="35.8" y="161.5" transform="rotate(-90 35.8 161.5)">HO</text>
<text x="37.6" y="161.2" transform="rotate(-90 37.6 161.2)">VS</text>
<text x="39.5" y="161.2" transform="rotate(-90 39.5 161.2)">LO</text>
<text x="33.9" y="166.8" transform="rotate(-90 33.9 166.8)">VCC</text>
<text x="35.8" y="166.8" transform="rotate(-90 35.8 166.8)">IN</text>
<text x="37.6" y="166.8" transform="rotate(-90 37.6 166.8)">SD</text>
<text x="39.5" y="166.8" transform="rotate(-90 39.5 166.8)">COM</text>
<text x="33.1" y="171.1" transform="rotate(-90 33.1 171.1)">1</text>
<text x="35" y="171.1" transform="rotate(-90 35 171.1)">2</text>
<text x="36.8" y="171.1" transform="rotate(-90 36.8 171.1)">3</text>
<text x="38.7" y="171.1" transform="rotate(-90 38.7 171.1)">4</text>
<text x="72.7" y="181.4" transform="rotate(-90 72.7 181.4)">X5-1</text>
<text x="74.5" y="181.4" transform="rotate(-90 74.5 181.4)">X5-2</text>
<text x="76.4" y="181.4" transform="rotate(-90 76.4 181.4)">X5-3</text>
<text x="33.1" y="192.6" transform="rotate(-90 33.1 192.6)">8</text>
<text x="35" y="192.6" transform="rotate(-90 35 192.6)">7</text>
<text x="36.8" y="192.6" transform="rotate(-90 36.8 192.6)">6</text>
<text x="38.7" y="192.6" transform="rotate(-90 38.7 192.6)">5</text>
<text x="57.9" y="194.3" transform="rotate(-90 57.9 194.3)">X4-1</text>
<text x="59.8" y="194.3" transform="rotate(-90 59.8 194.3)">X4-2</text>
<text x="67.1" y="196.2" transform="rotate(-90 67.1 196.2)">X1-1</text>
<text x="69" y="196.2" transform="rotate(-90 69 196.2)">X1-2</text>
<text x="70.8" y="196.2" transform="rotate(-90 70.8 196.2)">X1-3</text>
<text x="72.7" y="196.2" transform="rotate(-90 72.7 196.2)">X1-4</text>
<text x="84.8" y="194.1" transform="rotate(-90 84.8 194.1)">23</text>
<text x="88.5" y="194.1" transform="rotate(-90 88.5 194.1)">24</text>
<text x="92.2" y="194.1" transform="rotate(-90 92.2 194.1)">25</text>
<text x="95.8" y="194.1" transform="rotate(-90 95.8 194.1)">26</text>
<text x="99.5" y="194.1" transform="rotate(-90 99.5 194.1)">27</text>
<text x="103.2" y="194.1" transform="rotate(-90 103.2 194.1)">28</text>
<text x="106.9" y="194.1" transform="rotate(-90 106.9 194.1)">1</text>
<text x="110.6" y="194.1" transform="rotate(-90 110.6 194.1)">20</text>
<text x="114.3" y="194.1" transform="rotate(-90 114.3 194.1)">21</text>
<text x="118" y="194.1" transform="rotate(-90 118 194.1)">7</text>
<text x="121.7" y="194.1" transform="rotate(-90 121.7 194.1)">8</text>
<text x="125.4" y="194.1" transform="rotate(-90 125.4 194.1)">22</text>
<text x="129.1" y="194.1" transform="rotate(-90 129.1 194.1)">13</text>
<text x="132.7" y="194.1" transform="rotate(-90 132.7 194.1)">12</text>
<text x="33.9" y="199.8" transform="rotate(-90 33.9 199.8)">D1_2</text>
<text x="33.9" y="203.7" transform="rotate(-90 33.9 203.7)">S1</text>
<text x="35.8" y="199.8" transform="rotate(-90 35.8 199.8)">D1_1</text>
<text x="35.8" y="203.7" transform="rotate(-90 35.8 203.7)">G1</text>
<text x="37.6" y="199.8" transform="rotate(-90 37.6 199.8)">D2_2</text>
<text x="37.6" y="203.7" transform="rotate(-90 37.6 203.7)">S2</text>
<text x="39.5" y="199.8" transform="rotate(-90 39.5 199.8)">D2_1</text>
<text x="39.5" y="203.7" transform="rotate(-90 39.5 203.7)">G2</text>
<text x="111.4" y="200.3" transform="rotate(-90 111.4 200.3)">AVCC</text>
<text x="115.1" y="200.2" transform="rotate(-90 115.1 200.2)">AREF</text>
<text x="118.8" y="199.3" transform="rotate(-90 118.8 199.3)">VCC</text>
<text x="122.5" y="199.5" transform="rotate(-90 122.5 199.5)">GND</text>
<text x="126.2" y="200.4" transform="rotate(-90 126.2 200.4)">GND1</text>
<text x="33.1" y="208" transform="rotate(-90 33.1 208)">1</text>
<text x="35" y="208" transform="rotate(-90 35 208)">2</text>
<text x="36.8" y="208" transform="rotate(-90 36.8 208)">3</text>
<text x="38.7" y="208" transform="rotate(-90 38.7 208)">4</text>
<text x="57.9" y="212.8" transform="rotate(-90 57.9 212.8)">X3-1</text>
<text x="59.8" y="212.8" transform="rotate(-90 59.8 212.8)">X3-2</text>
<text x="67.1" y="214.6" transform="rotate(-90 67.1 214.6)">X2-1</text>
<text x="69" y="214.6" transform="rotate(-90 69 214.6)">X2-2</text>
<text x="70.8" y="214.6" transform="rotate(-90 70.8 214.6)">X2-3</text>
<text x="72.7" y="214.6" transform="rotate(-90 72.7 214.6)">X2-4</text>
<text x="85.6" y="210.2" transform="rotate(-90 85.6 210.2)">PC0(ADC0/PCINT8)</text>
<text x="89.3" y="210.2" transform="rotate(-90 89.3 210.2)">PC1(ADC1/PCINT9)</text>
<text x="93" y="211" transform="rotate(-90 93 211)">PC2(ADC2/PCINT10)</text>
<text x="96.7" y="210.9" transform="rotate(-90 96.7 210.9)">PC3(ADC3/PCINT11)</text>
<text x="100.3" y="214.7" transform="rotate(-90 100.3 214.7)">PC4(ADC4/SDA/PCINT12)</text>
<text x="104" y="214.5" transform="rotate(-90 104 214.5)">PC5(ADC5/SCL/PCINT13)</text>
<text x="107.7" y="212.1" transform="rotate(-90 107.7 212.1)">PC6(PCINT14/RESET)</text>
<text x="129.9" y="210.3" transform="rotate(-90 129.9 210.3)">(PCINT23/AIN1)PD7</text>
<text x="133.5" y="215" transform="rotate(-90 133.5 215)">(PCINT22/OC0A/AIN0)PD6</text>
<text x="33.1" y="233.2" transform="rotate(-90 33.1 233.2)">8</text>
<text x="35" y="233.2" transform="rotate(-90 35 233.2)">7</text>
<text x="36.8" y="233.2" transform="rotate(-90 36.8 233.2)">6</text>
<text x="38.7" y="233.2" transform="rotate(-90 38.7 233.2)">5</text>
<text x="33.9" y="238.7" transform="rotate(-90 33.9 238.7)">VB</text>
<text x="35.8" y="239" transform="rotate(-90 35.8 239)">HO</text>
<text x="37.6" y="238.7" transform="rotate(-90 37.6 238.7)">VS</text>
<text x="39.5" y="238.7" transform="rotate(-90 39.5 238.7)">LO</text>
<text x="85.6" y="238.8" transform="rotate(-90 85.6 238.8)">PB0(PCINT0/CLKO/ICP1)</text>
<text x="89.3" y="238.8" transform="rotate(-90 89.3 238.8)">PB1(OC1A/PCINT1)</text>
<text x="93" y="238.8" transform="rotate(-90 93 238.8)">PB2(SS/OC1B/PCINT2)</text>
<text x="96.7" y="238.8" transform="rotate(-90 96.7 238.8)">PB3(MOSI/OC2A/PCINT3)</text>
<text x="100.3" y="238.8" transform="rotate(-90 100.3 238.8)">PB4(MISO/PCINT4)</text>
<text x="104" y="238.8" transform="rotate(-90 104 238.8)">PB5(SCK/PCINT5)</text>
<text x="107.7" y="238.8" transform="rotate(-90 107.7 238.8)">PB6(PCINT6/XTAL1/TOSC1)</text>
<text x="111.4" y="238.8" transform="rotate(-90 111.4 238.8)">PB7(PCINT7/XTAL2/TOSC2)</text>
<text x="115.1" y="238.8" transform="rotate(-90 115.1 238.8)">PD0(PCINT16/RXD)</text>
<text x="118.8" y="238.8" transform="rotate(-90 118.8 238.8)">PD1(PCINT17/TXD)</text>
<text x="122.5" y="238.8" transform="rotate(-90 122.5 238.8)">PD2(PCINT18/INT0)</text>
<text x="126.2" y="238.8" transform="rotate(-90 126.2 238.8)">PD3(PCINT19/OC2B/INT1)</text>
<text x="129.9" y="238.8" transform="rotate(-90 129.9 238.8)">PD4(PCINT20/XCK/T0)</text>
<text x="133.6" y="238.8" transform="rotate(-90 133.6 238.8)">PD5(PCINT21/OC0B/T1)</text>
<text x="33.9" y="244.3" transform="rotate(-90 33.9 244.3)">VCC</text>
<text x="35.8" y="244.3" transform="rotate(-90 35.8 244.3)">IN</text>
<text x="37.6" y="244.3" transform="rotate(-90 37.6 244.3)">SD</text>
<text x="39.5" y="244.3" transform="rotate(-90 39.5 244.3)">COM</text>
<text x="84.8" y="242.5" transform="rotate(-90 84.8 242.5)">14</text>
<text x="88.5" y="242.5" transform="rotate(-90 88.5 242.5)">15</text>
<text x="92.2" y="242.5" transform="rotate(-90 92.2 242.5)">16</text>
<text x="95.8" y="242.5" transform="rotate(-90 95.8 242.5)">17</text>
<text x="99.5" y="242.5" transform="rotate(-90 99.5 242.5)">18</text>
<text x="103.2" y="242.5" transform="rotate(-90 103.2 242.5)">19</text>
<text x="106.9" y="241.6" transform="rotate(-90 106.9 241.6)">9</text>
<text x="110.6" y="242.5" transform="rotate(-90 110.6 242.5)">10</text>
<text x="114.3" y="241.6" transform="rotate(-90 114.3 241.6)">2</text>
<text x="118" y="241.6" transform="rotate(-90 118 241.6)">3</text>
<text x="121.7" y="241.6" transform="rotate(-90 121.7 241.6)">4</text>
<text x="125.4" y="241.6" transform="rotate(-90 125.4 241.6)">5</text>
<text x="129.1" y="241.6" transform="rotate(-90 129.1 241.6)">6</text>
<text x="132.7" y="242.4" transform="rotate(-90 132.7 242.4)">11</text>
<text x="33.1" y="248.6" transform="rotate(-90 33.1 248.6)">1</text>
<text x="35" y="248.6" transform="rotate(-90 35 248.6)">2</text>
<text x="36.8" y="248.6" transform="rotate(-90 36.8 248.6)">3</text>
<text x="38.7" y="248.6" transform="rotate(-90 38.7 248.6)">4</text>
</g>
<g font-size=".4" fill="#808080">
<text x="29" y="96.4" transform="rotate(-180 29 96.4)">SpiceOrder 2</text>
<text x="32.7" y="96.4" transform="rotate(-180 32.7 96.4)">SpiceOrder 1</text>
<text x="29" y="173.9" transform="rotate(-180 29 173.9)">SpiceOrder 2</text>
<text x="32.7" y="173.9" transform="rotate(-180 32.7 173.9)">SpiceOrder 1</text>
<text x="29" y="251.4" transform="rotate(-180 29 251.4)">SpiceOrder 2</text>
<text x="32.7" y="251.4" transform="rotate(-180 32.7 251.4)">SpiceOrder 1</text>
</g>
</svg>
